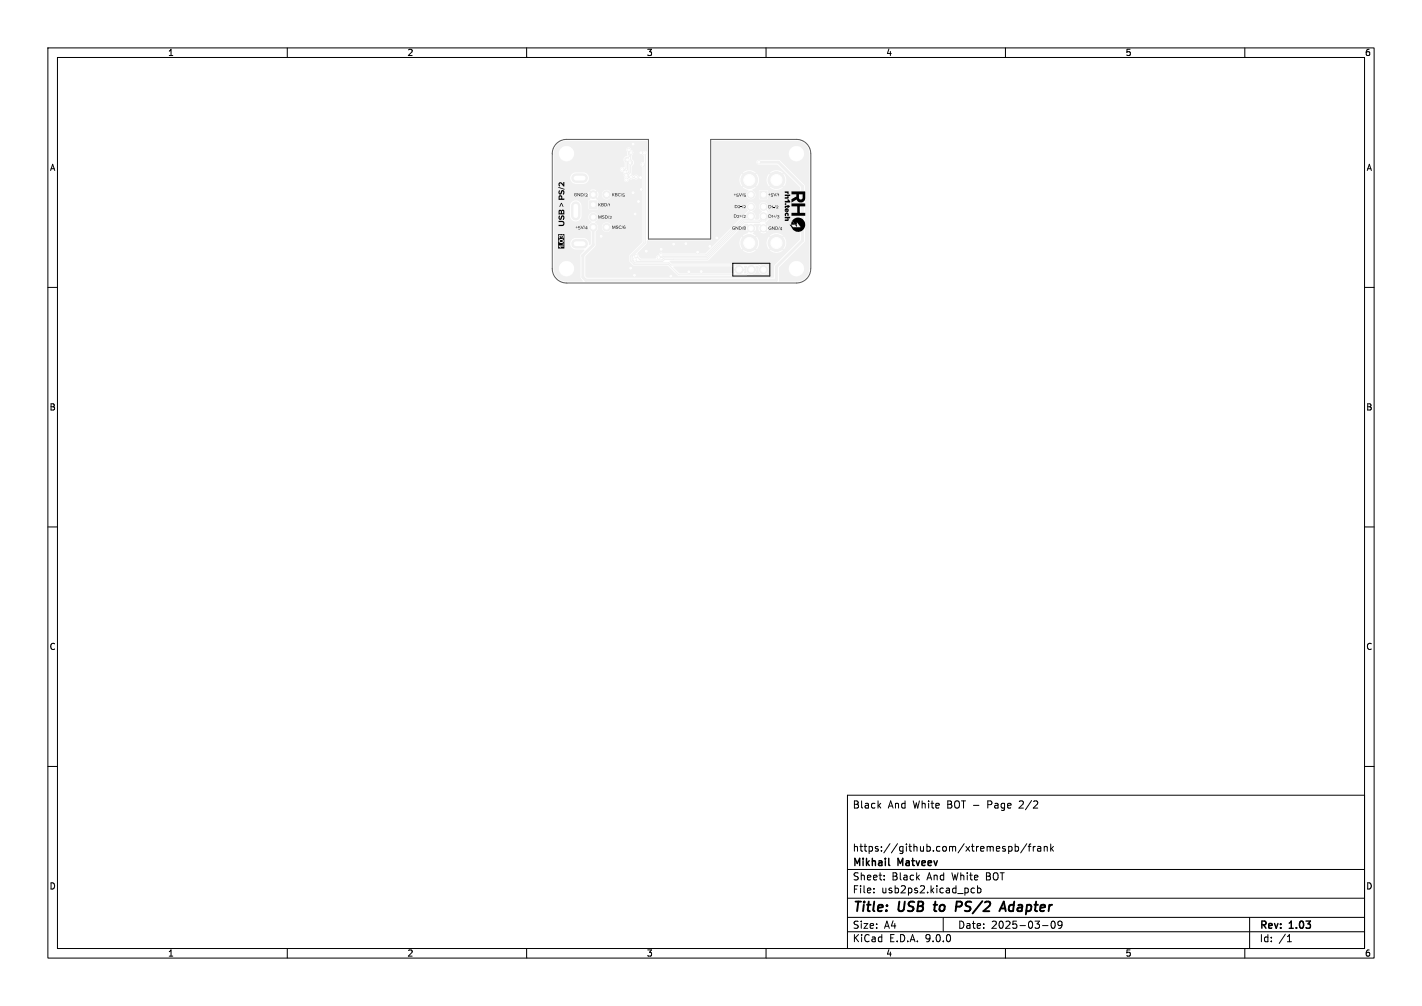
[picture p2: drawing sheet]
<svg xmlns="http://www.w3.org/2000/svg" width="297mm" height="210mm" viewBox="0 0 297 210" stroke-linecap="round" stroke-linejoin="round" font-family="sans-serif">
<g fill="#f0f0f0" stroke="#f0f0f0" stroke-width=".21">
<path d="M158.7 39.9h1.5v1.5h-1.5z"/>
<path d="M123.1 41.9h1.6v1.6h-1.6z"/>
<circle cx="156.5" cy="50.7" r="1.75"/>
<circle cx="156.5" cy="37.6" r="1.75"/>
<circle cx="162.2" cy="50.7" r="1.75"/>
<circle cx="162.2" cy="37.6" r="1.75"/>
<circle cx="156.8" cy="47.7" r=".75"/>
<circle cx="156.8" cy="45.2" r=".75"/>
<circle cx="156.8" cy="43.2" r=".75"/>
<circle cx="156.8" cy="40.7" r=".75"/>
<circle cx="159.5" cy="47.7" r=".75"/>
<circle cx="159.5" cy="45.2" r=".75"/>
<circle cx="159.5" cy="43.2" r=".75"/>
<circle cx="159.5" cy="56.3" r=".85"/>
<circle cx="156.9" cy="56.3" r=".85"/>
<circle cx="154.4" cy="56.3" r=".85"/>
<circle cx="123.9" cy="45.3" r=".8"/>
<circle cx="123.9" cy="40.6" r=".8"/>
<circle cx="123.9" cy="47.4" r=".8"/>
<circle cx="126.7" cy="40.6" r=".8"/>
<circle cx="126.7" cy="47.4" r=".8"/>
<circle cx="146.5" cy="56.7" r=".3"/>
<circle cx="143.9" cy="56.8" r=".3"/>
<circle cx="140.1" cy="57.6" r=".3"/>
<circle cx="131.7" cy="56" r=".3"/>
<circle cx="133.9" cy="39.5" r=".3"/>
<circle cx="133.8" cy="37.1" r=".3"/>
<circle cx="132.5" cy="57.5" r=".3"/>
<circle cx="148.3" cy="51.4" r=".3"/>
<circle cx="149.7" cy="49.7" r=".3"/>
<circle cx="143.3" cy="50.9" r=".3"/>
<circle cx="140.7" cy="51" r=".3"/>
<circle cx="138.1" cy="52" r=".3"/>
<circle cx="135" cy="52.4" r=".3"/>
<circle cx="145.7" cy="52.7" r=".3"/>
<circle cx="132.2" cy="30.1" r=".3"/>
<circle cx="133.9" cy="31.9" r=".3"/>
<circle cx="132.2" cy="40.2" r=".3"/>
<circle cx="133.4" cy="42.1" r=".3"/>
<circle cx="132.6" cy="44.7" r=".3"/>
<circle cx="125.6" cy="49.3" r=".3"/>
<circle cx="134.3" cy="34.3" r=".3"/>
<circle cx="134.6" cy="32" r=".3"/>
<circle cx="132.6" cy="54.2" r=".3"/>
<circle cx="132.9" cy="53.4" r=".3"/>
<circle cx="137.6" cy="53.7" r=".3"/>
<circle cx="138.1" cy="53.2" r=".3"/>
<circle cx="158.5" cy="33.9" r=".3"/>
<circle cx="130.8" cy="37.5" r=".3"/>
<circle cx="130" cy="35.4" r=".3"/>
<circle cx="131.8" cy="31.8" r=".3"/>
<circle cx="131.3" cy="31.3" r=".3"/>
<circle cx="130.8" cy="36.6" r=".3"/>
<circle cx="131.6" cy="33.9" r=".3"/>
<circle cx="130.6" cy="35.9" r=".3"/>
<circle cx="131.1" cy="33.4" r=".3"/>
<circle cx="132.9" cy="37" r=".3"/>
<circle cx="131.8" cy="37" r=".3"/>
</g>
<path d="M120.3 37.2h1.5M120.3 43v2M120.3 50.9h1.5" fill="none" stroke="#f0f0f0" stroke-width="2"/>
<g fill="none" stroke="#f0f0f0" stroke-width=".21">
<path d="M131.1 33.4v2l-.4 .4M131.3 31.3l.2 .1-.2 .2 .1 1.1-.1 .1h-.5l-.3 .3v.5l.3 .2v1.3l-.3 .3h-.5M131.6 33.9l-.2 .3v1.7l-.7 .7M131.8 31.8l-.1 1.5 .4 .4v.5l-.4 .4v1.4l-.4 .4v.7l-.3 .3M132.9 37h-1.1M134.3 34.3l.2 .4v15.9l-2.8 2.8v1.1l.7 .7h7.2l2.2 2.2h14l1.1-1.1M134.6 32l.2 .2v18.6l-2.8 2.7v.9l.5 .5h7.2l.5 .4 18.2-.1 1.1 1.1M137.6 53.7v.1M140.7 54.1h-.1M156.8 43.8l-.9 1v.7h-.8l-7.7 7.7h-9.3M156.8 45.2l-.6 .6h-1l-7.7 7.7h-8.9l-.3 .2h-.7M159.5 43.2l.9 .9v1.5l-.5 .5h-.9l-.4 .3h-3.1l-7.7 7.7h-9l-.4 .5h-5.4l-.4-.4"/>
<path d="M159.5 45.2l-1 .9h-3.1l-7.7 7.7h-9l-.5 .5h-4.5l-.8-.9"/>
</g>
<path d="M158.5 33.9h4.1l5 5v11.3l-5.4 5.5v2.8h-39.8l-.7-.6v-4.5l2.2-2.2v-3.8" fill="none" stroke="#f0f0f0" stroke-width=".6"/>
<g fill="#f0f0f0">
<path d="M116.4 30.2a2.71 2.71 0 0 1 2-.8h16.6l.1 .1v2l-.1 .1a.54 .54 0 0 0-.9 .2 .54 .54 0 0 0 .4 .7l-.1 1.3a.53 .53 0 0 0-.6 .4 .53 .53 0 0 0 .4 .7v2h-.8l-.1-.1a.67 .67 0 0 0-1-.1l-.2-.1a.26 .26 0 0 1-.3-.2 .26 .26 0 0 1 .1-.3v-1.4l.5-.5v-.5l-.4-.5v-.6a.9 .9 0 0 0 0-1.2l-.1-.1a.54 .54 0 0 0-.8-.5 .54 .54 0 0 0-.1 .9v.3h-11.1a1.61 1.61 0 0 0-2.4-1.3 1.61 1.61 0 0 0 0 2.7 1.61 1.61 0 0 0 2.4-1.2v-.2h11.1l.1 .5-.4 .1-.4 .5v.5l.2 .4-.1 .9a.55 .55 0 0 0-.9 .3 .55 .55 0 0 0 .6 .7l.4 1.2h-7.5v-.2a1.2 1.2 0 0 0-1.1-.9h-1.9a1.2 1.2 0 0 0-.9 1.3 1.2 1.2 0 0 0 1.1 1.1h1.9a1.2 1.2 0 0 0 .9-1.3h7.5a.55 .55 0 0 0 .2 .9 .55 .55 0 0 0 .7-.6h1.2a.5 .5 0 0 0 .5 0 .5 .5 0 0 0 .3-.5h.8v3.6h-6.5v-.1a1 1 0 0 0-1.1-.8 1 1 0 0 0-.9 .9h-.7l-.2-.5-.5 .5-.2-.2 .5-.5a1.09 1.09 0 0 0-1.4 0l.5 .5-.2 .2-.5-.5v.1a1.09 1.09 0 0 0 0 1.2l.5-.5 .2 .2-.8 .9v1h-1.4l-.1-.2a1.2 1.2 0 0 0-1.2-.9 1.2 1.2 0 0 0-1.1 1.1v2.4a1.2 1.2 0 0 0 1.2 .9 1.2 1.2 0 0 0 1.2-1.1v-2.2h1.4l.1 .8h1.8l.1-.2v-1.6l-.8-.9 .2-.2 .5 .5 .2-.8h.7v.2a1.01 1.01 0 0 0 1.1 .9 1.01 1.01 0 0 0 .9-1.1h6.5v6.8h-6.5v-.2a1.01 1.01 0 0 0-1.7-.4 1.01 1.01 0 0 0 .3 1.7 1.01 1.01 0 0 0 1.4-1.1h6.5v3.2l-2.7 2.8v1.4l.9 .8h7.1l2.2 2.1h14.2l.4-.3a1.16 1.16 0 0 0 1.4-.3 1.16 1.16 0 0 0 .1-1.4l.4-.1 .3 .3a1.07 1.07 0 0 0 .8 1.5 1.07 1.07 0 0 0 1.2-1.2 1.07 1.07 0 0 0-1.6-.8l-.5-.4-18.1 .1-.4-.4 .1-.2h8l7.6-7.6 .5-.1 .5 .5-.2 .3-.4-.5-.2 .6v.4l.2 .3 .4-.4 .2 .2-.4 .6-1.1 .5 .7 .6-.2 .2-.7-.6-.1 .2a2.05 2.05 0 0 0 .1 2.5l.7-.7 .2 .2-.7 .7 .2 .1a2.05 2.05 0 0 0 2.5-.1l-.6-.7 .2-.2 .6 .7 .2-.2a2.05 2.05 0 0 0-.2-2.5l-.6 .6-.2-.2 .6-.6-.5-.4 .2-.3-.5-.4 .3-.2 .4 .4 .2-.7-.2-.6-.4 .5-.3-.3 .5-.5h1.3l.5 .5-.3 .3-.4-.5-.1 .2-.1 .6 .2 .5 .4-.4 .3 .2-.5 .4 .2 .1 .6 .1 .5-.2-.4-.4 .2-.2 .4 .4 .2-.5v-.4l-.2-.4-.4 .5-.2-.3 .4-.4-.3-.1v-.2l.9-.9v-1.6a.62 .62 0 0 1-.3-.9 .97 .97 0 0 0-1.6-.7 .97 .97 0 0 0 .3 1.7v.2a1.12 1.12 0 0 0-.6 1.4l-.2 .2-.6-.1a1.21 1.21 0 0 0-.5-1.7 1 1 0 0 0 .5-1.4 1 1 0 0 0-1.5-.3 1 1 0 0 0 0 1.6l-.2 .3a.79 .79 0 0 0-.4 .9l-.6 .1-7.7 7.6h-8.7a.65 .65 0 0 0-.7-.1 .65 .65 0 0 0-.4 .5l-.3 .1-.3 .6h-3l-.5-.5-.3-.7 1.9-1.9 .1-.6 .1-.2 13.3 .1 .2-.2 .1-20.6h17.5a2.69 2.69 0 0 1 2.7 2.6h-1.1v-.3a1.61 1.61 0 0 0-2.6-.8 1.61 1.61 0 0 0 .4 2.7 1.61 1.61 0 0 0 2.2-1.6h1.1v.1v23.9h-1.1v-.3a1.61 1.61 0 0 0-2.6-.8 1.61 1.61 0 0 0 .4 2.7 1.61 1.61 0 0 0 2.2-1.6h1.1v.1a2.7 2.7 0 0 1-2.7 2.7l-3.6-.1v-2.8l5.4-5.5v-11.7l-5.3-5.3h-4.5a.5 .5 0 0 0-.3 .5 .5 .5 0 0 0 .4 .5h3.9l3.2 3.1h-1.3l-.5-1.3-.6 .7-.2-.2 .6-.7-.2-.1a2.05 2.05 0 0 0-2.5 .1l.7 .7-.2 .2-.7-.7-.5 1.3h-1.6l-.5-1.3-.6 .7-.2-.2 .6-.7-.2-.1a2.05 2.05 0 0 0-2.5 .1l.7 .7-.2 .2-.7-.7-.1 .2a2.05 2.05 0 0 0 .1 2.5l.7-.6 .2 .2-.7 .6 1.2 .5v.2a.97 .97 0 0 0-.1 1.6 .97 .97 0 0 0 1.5-.3 .97 .97 0 0 0-.6-1.4l.7-.6-.6-.6 .2-.2 .6 .6 .4-.6 .1-.8h1.6l.1 .8 .4 .6 .7-.6 .2 .2-.7 .6 .2 .2a2.05 2.05 0 0 0 2.5-.2l-.6-.6 .2-.2 .6 .6 .4-.6 .1-.8h1.3l1.6 1.6v.8h-6.7l-.2-.2h-1.5l-.2 .2v1.5l.2 .2h1.7v-1.7h6.7v10.1l-.6 .6h-2.3l-.5-1.2-.6 .6-.2-.2 .6-.6a2.05 2.05 0 0 0-2.7 0l.7 .6-.2 .2-.7-.6-.1 .2a2.05 2.05 0 0 0 .1 2.5l.7-.7 .2 .2-.7 .7 .2 .1a2.05 2.05 0 0 0 2.5-.1l-.6-.7 .2-.2 .6 .7 .4-.7 .1-.8h2.3l-4.7 4.8-.1 2.4-.2 .2h-38.9l-.4-.4v-4.1l2.2-2.2v-3a1.12 1.12 0 0 0-.2-1.9 1.02 1.02 0 0 0 .7-1.5 1.02 1.02 0 0 0-1.5-.4 1.02 1.02 0 0 0-.1 1.6l.2 .1a.23 .23 0 0 1 .1 .3 .23 .23 0 0 1-.3 .2 1.1 1.1 0 0 0 .1 1.7v2.5l-.3 .2-.1-.1a1.21 1.21 0 0 0-1.1-1.3h-1.9a1.2 1.2 0 0 0-.9 1.3 1.2 1.2 0 0 0 1.1 1.1h1.7l.1 .2-.8 1v2.7h-1.3v-.3a1.61 1.61 0 0 0-2.6-.8 1.61 1.61 0 0 0 .4 2.7 1.61 1.61 0 0 0 2.2-1.6h1.3v1.9l.5 .8-3.4 .1a2.7 2.7 0 0 1-2.7-2.7v-24l.2-.9z"/>
<path d="M155.4 55.6l.5-.1a.27 .27 0 0 1 .2 .2 .27 .27 0 0 1-.2 .3v.2a.59 .59 0 0 1-.2 .9l-.3-.2 .1-.5h-.6v-.3h.6z"/>
<path d="M140.7 55.6h12.5l.1 .1-.1 .4h.7v.3h-.7l.2 .5-.1 .2h-11.3l-1.3-1.3z"/>
</g>
<g fill="#fff" stroke="#fff" stroke-width=".21">
<circle cx="146.5" cy="56.7" r=".17"/>
<circle cx="143.9" cy="56.8" r=".18"/>
<circle cx="140.1" cy="57.6" r=".17"/>
<circle cx="131.7" cy="56" r=".18"/>
<circle cx="133.9" cy="39.5" r=".17"/>
<circle cx="133.8" cy="37.1" r=".17"/>
<circle cx="132.5" cy="57.5" r=".18"/>
<circle cx="148.3" cy="51.4" r=".18"/>
<circle cx="149.7" cy="49.7" r=".17"/>
<circle cx="143.3" cy="50.9" r=".17"/>
<circle cx="140.7" cy="51" r=".17"/>
<circle cx="138.1" cy="52" r=".17"/>
<circle cx="135" cy="52.4" r=".17"/>
<circle cx="145.7" cy="52.6" r=".18"/>
<circle cx="132.2" cy="30.1" r=".17"/>
<circle cx="133.9" cy="31.9" r=".17"/>
<circle cx="132.2" cy="40.2" r=".17"/>
<circle cx="133.4" cy="42.1" r=".17"/>
<circle cx="132.6" cy="44.7" r=".18"/>
<circle cx="125.6" cy="49.3" r=".18"/>
<circle cx="134.3" cy="34.3" r=".17"/>
<circle cx="134.6" cy="32" r=".18"/>
<circle cx="132.6" cy="54.2" r=".18"/>
<circle cx="132.9" cy="53.4" r=".17"/>
<circle cx="137.6" cy="53.7" r=".17"/>
<circle cx="138.1" cy="53.2" r=".17"/>
<circle cx="158.5" cy="33.9" r=".2"/>
<circle cx="130.8" cy="37.5" r=".17"/>
<circle cx="130" cy="35.4" r=".17"/>
<circle cx="131.8" cy="31.8" r=".18"/>
<circle cx="131.3" cy="31.3" r=".17"/>
<circle cx="130.8" cy="36.6" r=".17"/>
<circle cx="131.6" cy="33.9" r=".18"/>
<circle cx="130.6" cy="35.9" r=".17"/>
<circle cx="131.1" cy="33.4" r=".17"/>
<circle cx="132.9" cy="37" r=".17"/>
<circle cx="131.8" cy="37" r=".17"/>
<circle cx="156.5" cy="50.7" r="1.15"/>
<circle cx="156.5" cy="37.6" r="1.15"/>
<circle cx="162.2" cy="50.7" r="1.15"/>
<circle cx="162.2" cy="37.6" r="1.15"/>
<circle cx="156.8" cy="47.7" r=".46"/>
<circle cx="156.8" cy="45.2" r=".46"/>
<circle cx="156.8" cy="43.2" r=".46"/>
<circle cx="156.8" cy="40.7" r=".46"/>
<circle cx="159.5" cy="47.7" r=".46"/>
<circle cx="159.5" cy="45.2" r=".46"/>
<circle cx="159.5" cy="43.2" r=".46"/>
<circle cx="159.5" cy="40.7" r=".46"/>
<circle cx="159.5" cy="56.3" r=".5"/>
<circle cx="156.9" cy="56.3" r=".5"/>
<circle cx="154.4" cy="56.3" r=".5"/>
<circle cx="118.3" cy="56.1" r="1.35"/>
<circle cx="166.3" cy="32.1" r="1.35"/>
<circle cx="118.3" cy="32.1" r="1.35"/>
<circle cx="123.9" cy="42.7" r=".4"/>
<circle cx="123.9" cy="45.3" r=".4"/>
<circle cx="123.9" cy="40.6" r=".4"/>
<circle cx="123.9" cy="47.4" r=".4"/>
<circle cx="126.7" cy="40.6" r=".4"/>
<circle cx="126.7" cy="47.4" r=".4"/>
<circle cx="166.3" cy="56.1" r="1.35"/>
</g>
<path d="M120.3 37.2h1.5M120.3 43v2M120.3 50.9h1.5" fill="none" stroke="#fff" stroke-width="1"/>
<g fill="#000">
<path d="M116.8 38.1a.59 .59 0 0 1 .8 .4v-.5h.3v.9h-.2l-.5-.5a.25 .25 0 0 0-.4 0 .25 .25 0 0 0 .2 .4l-.2 .2-.1-.3zM116.6 39l1.3 .4v.2l-1.3-.4zM165.3 40h2.9v.6h-1.3v.8l.4 .2 .3-.2v-.8h.6v.9l-.2 .4-.4 .3-.5 .1-.4-.2-.3-.5-1.1 .7v-.7l1-.6v-.4h-1zM116.6 48.9h1.3v.5l-.2-.2a.26 .26 0 0 0-.3-.2 .26 .26 0 0 0-.2 .2 .28 .28 0 0 0-.4-.2 .28 .28 0 0 0-.1 .4l.2 .4v-.2a.16 .16 0 0 1-.1-.3 .16 .16 0 0 1 .3 .1v.1h.2v-.2l.2-.1-.1 .5 .2 .1 .3-.4v.9h-.1a.5 .5 0 0 0-.8-.5 .5 .5 0 0 0 0 .9 .52 .52 0 0 0 .8-.4h.1v.7l-.3-.2-.1 .2 .1 .1 .3-.1v.5h-.2v-.3h-1v.2l.3 .4 .2-.2-.2-.1h.9v.4h-1.3zM116.8 40.9a.4 .4 0 0 1 .4-.1 .4 .4 0 0 1 .2 .4l-.4-.2-.1 .5h.3v-.3h.2v.3h.5v.2h-1.2zM116.9 50.2a.35 .35 0 0 1 .4-.1 .35 .35 0 0 1 .3 .3 .35 .35 0 0 1-.4 .1 .35 .35 0 0 1-.3-.2zM117.2 42.4h.1l.4 .8h-.2l-.2-.7-.3 .7h-.2zM116.8 43.9l.3-.1 .1 .2a.33 .33 0 0 1 .5-.2 .33 .33 0 0 1 .2 .4l-.4-.2-.1 .2-.4-.2-.1 .2v.3h.2v-.3h.3v.3h.2v-.3h.3v.6h-1.2zM116.7 46.1h.7a.55 .55 0 0 1 .5 .5 .55 .55 0 0 1-.5 .6h-.7v-.3h.7a.28 .28 0 0 0 .3-.3 .28 .28 0 0 0-.3-.2h-.7zM116.8 45l.2 .1a.23 .23 0 0 0-.2 .3 .23 .23 0 0 0 .3 .2 .44 .44 0 0 1 .2-.6 .44 .44 0 0 1 .6 .2l-.2 .7-.2-.1 .2-.4-.2-.2a.6 .6 0 0 1-.6 .7 .56 .56 0 0 1-.1-.9zM116.8 39.7l.2 .1a.23 .23 0 0 0-.2 .3 .23 .23 0 0 0 .3 .2 .44 .44 0 0 1 .2-.6 .44 .44 0 0 1 .6 .2l-.2 .8-.2-.2 .2-.4-.2-.2a.6 .6 0 0 1-.6 .7 .56 .56 0 0 1-.1-.9zM120 40.4h.4h-.3l-.1 .3 .3 .2 .1-.2-.2-.1h.3v.3a.34 .34 0 0 1-.5 0 .34 .34 0 0 1 0-.5z"/>
<path d="M120.4 47.2l.1 .2h.2l-.2 .1v.2l-.1-.2h-.2l.2-.1zM120.8 47.2h.4l-.3 .1v.2a.21 .21 0 0 1 .3 .1 .21 .21 0 0 1-.1 .3 .21 .21 0 0 1-.3-.2l.2 .1 .1-.1-.3-.1zM120.6 40.3l.5 .5 .1-.5v.7l-.5-.6-.1 .6zM121.3 40.3l.5 .1 .1 .2-.5-.2v.5l.5-.3-.2 .3-.4 .1zM121.3 47.1l.3 .6 .3-.6-.3 .7zM122.1 47.1l-.2 .7zM122.2 40.3l-.3 .7zM122.5 47.2h.1v.4l-.1-.3-.2 .3h.4l-.1 .3-.1-.2h-.3zM122.3 40.5a.21 .21 0 0 1 .3-.1 .21 .21 0 0 1-.1 .3l.1 .3h-.3a.16 .16 0 0 0 .2 .1 .16 .16 0 0 0 .1-.3l-.2-.1 .2-.2zM125 42.4l.1 .3 .4-.3-.3 .3 .3 .4-.3-.3-.2 .3zM125.6 42.4l.4 .1 .1 .1-.4-.1v.2l.4-.1-.1 .1 .1 .2-.4-.1v.2l.4-.1-.1 .1-.4 .1zM125 45l.3 .5 .3-.5v.6l-.1-.5-.2 .5-.2-.5-.1 .5z"/>
<path d="M125.8 45l.4 .1h-.3v.1a.25 .25 0 0 1 .3 .2 .25 .25 0 0 1-.1 .3 .25 .25 0 0 1-.4-.2h.4l-.3-.3zM126.2 42.4l.5 .1 .1 .2-.5-.2v.5l.5-.3-.2 .3-.4 .1zM126.4 45l.5 .1v.2l-.5-.3v.6l.5-.3-.1 .3h-.4zM127.1 42.4l-.3 .7zM127.2 45l-.2 .7zM127.3 42.5l.1 .6-.1-.5-.2 .1zM127.3 45.2l.1-.1a.24 .24 0 0 1 .3 .2 .24 .24 0 0 1-.2 .3h.2h-.4l.4-.4zM127.9 40.3l.1 .4 .4-.4-.3 .3 .3 .4-.4-.3-.1 .3zM128.5 40.3l.4 .1v.1l-.4-.1v.2l.4-.1-.1 .1 .2 .2-.5-.1v.2l.5-.1-.1 .1-.4 .1zM127.9 47.1l.3 .5 .3-.5v.7l-.1-.6-.2 .6-.2-.6-.1 .6zM128.7 47.2h.4h-.3v.2a.25 .25 0 0 1 .3 .1 .25 .25 0 0 1-.2 .3 .25 .25 0 0 1-.3-.1l.4-.1-.3-.2zM129.1 40.4h.5h-.3l-.2 .2 .2 .3 .3-.1a.28 .28 0 0 1-.4 .1 .28 .28 0 0 1-.1-.3z"/>
<path d="M129.3 47.2h.5h-.4l-.1 .2 .2 .3 .2-.1a.28 .28 0 0 1-.3 .1 .28 .28 0 0 1-.2-.3zM129.9 40.3l-.2 .7zM130.1 47.1l-.3 .7zM130 40.4h.4l-.3 .1v.2a.21 .21 0 0 1 .4 .1 .21 .21 0 0 1-.1 .3 .21 .21 0 0 1-.3-.2l.2 .1 .1-.1-.4-.1zM130.3 47.2h.3h-.3v.3a.17 .17 0 0 1 .2-.2 .17 .17 0 0 1 .1 .3l-.3-.2v.3l.3-.1-.1 .2-.3-.1zM153 47.4l.5-.1-.4 .1-.1 .3 .3 .2 .1-.2-.2-.1h.3v.2a.34 .34 0 0 1-.5 .1 .34 .34 0 0 1 0-.5zM153.3 44.8l.5 .1v.2l-.4-.3v.6l.4-.3-.1 .3h-.4zM153.5 42.8l.5 .1v.2l-.4-.2v.5l.4-.3-.1 .3h-.4zM153.5 40.4v.2h.2l-.2 .1v.2v-.2h-.2l.2-.1zM153.8 40.5h.4h-.3v.3a.21 .21 0 0 1 .3 0 .21 .21 0 0 1 0 .3 .21 .21 0 0 1-.3-.1h.2l.1-.1-.4-.1zM153.6 47.3l.5 .5 .1-.5v.6l-.5-.5-.1 .5zM154.3 47.3l.5 .1 .1 .2-.5-.2v.5l.5-.3-.1 .3h-.5z"/>
<path d="M154 45v-.1a.24 .24 0 0 1 .4 .2 .24 .24 0 0 1-.3 .3h.3h-.4l.3-.4zM154.2 43v-.1a.24 .24 0 0 1 .4 .2 .24 .24 0 0 1-.3 .3h.3h-.4l.3-.4zM154.3 40.3l.3 .6 .4-.6-.3 .7zM154.7 43.2h.2zM154.7 44.9v.2h.2h-.2v.2v-.2h-.2h.2zM155.2 47.3l-.2 .7zM155.2 44.8l-.2 .7zM155.2 42.8l-.2 .7zM155.2 40.3l-.2 .7zM155.3 47.3l.4 .1h-.3l.1 .2 .3-.1-.2 .1 .2 .2-.3-.2-.1 .1 .1 .2 .3-.1-.1 .1h-.4l.1-.3zM155.3 40.5h.4h-.3v.3a.21 .21 0 0 1 .3 0 .21 .21 0 0 1 0 .3 .21 .21 0 0 1-.3-.1h.2l.1-.1-.4-.1zM155.3 45l.1-.1a.24 .24 0 0 1 .3 .2 .24 .24 0 0 1-.2 .3h.2h-.4l.3-.4z"/>
<path d="M155.3 43l.1-.1a.24 .24 0 0 1 .3 .2 .24 .24 0 0 1-.2 .3h.2h-.4l.3-.4zM160.5 42.8l.5 .2 .1 .2-.5-.3v.5l.5-.2-.1 .2-.5 .1zM160.5 44.8l.5 .1 .1 .2-.5-.2v.5l.5-.3-.1 .3-.5 .1zM160.6 47.4h.5h-.4l-.1 .3 .3 .2 .1-.2-.2-.1h.3v.3a.34 .34 0 0 1-.5 0 .34 .34 0 0 1 0-.5zM160.7 40.4v.2h.2h-.2v.3v-.3h-.2h.2zM161 40.4h.4l-.3 .1v.2a.21 .21 0 0 1 .3 0 .21 .21 0 0 1 0 .4 .21 .21 0 0 1-.3-.2l.2 .1 .1-.1-.4-.1zM161.3 42.9l.1 .6-.1-.5-.1 .1zM161.3 44.9l.1 .6-.1-.5-.1 .1zM161.5 43.2l.2 .1zM161.2 47.3l.5 .5 .1-.5v.7l-.5-.6-.1 .6zM162 42.8l-.2 .7zM161.5 40.3l.3 .6 .4-.6-.3 .7z"/>
<path d="M161.9 47.3l.5 .1 .1 .2-.5-.2v.5l.5-.3-.1 .3-.5 .1zM161.7 44.9l.1 .2h.2l-.2 .1v.2l-.1-.2h-.2l.2-.1zM162.2 44.8l-.2 .7zM162.4 40.3l-.2 .7zM162.3 45a.21 .21 0 0 1 .4-.1 .21 .21 0 0 1-.1 .3l.1 .3h-.3a.16 .16 0 0 0 .2 0 .16 .16 0 0 0 0-.2l-.2-.1 .2-.2zM162.1 43h.1a.24 .24 0 0 1 .4 .1 .24 .24 0 0 1-.3 .3l.2 .1h-.4l.4-.4zM162.8 47.3l-.3 .7zM162.6 40.4l.1 .6-.1-.5-.1 .1zM163.2 47.4h.1v.4l-.1-.3-.2 .3h.4l-.1 .3-.1-.2h-.3zM164 43l.7-.2v.1h.2v.3h-.2v.2l-.5-.2-.3 .2zM164 44.5a.44 .44 0 0 1 .6 0 .44 .44 0 0 1 0 .7l-.2-.2a.16 .16 0 0 0 0-.3 .16 .16 0 0 0-.2 0 .16 .16 0 0 0 0 .3l-.2 .2-.1-.2zM163.9 40h.8v.5h-.2l-.1-.2h-.5z"/>
<path d="M163.9 40.6h1.1v.3h-.4l.1 .3-.1 .2-.7 .1v-.3l.6-.1-.1-.2h-.5zM163.9 41.9h.7l-.2-.2 .2-.1 .4 .4v.3h-1.1zM163.9 45.3h1.1v.3h-.4l.1 .3-.1 .2h-.7v-.3l.6-.1-.1-.1h-.5zM164 43.6a.43 .43 0 0 1 .5-.1 .43 .43 0 0 1 .2 .4l-.3-.1v.2l.3-.1v.1l-.5 .3v-.5v.3l-.2 .2-.1-.4zM165.3 42.5h2.9v.6h-1.1v1.3h1.1v.7h-2.9v-.7h1.2v-1.3h-1.2zM165.4 46.1l.6 .8h-.8zM166 46.9h.4v.5zM165.7 45.9l.4-.4 .6-.1 .6 .1 .4 .4 .4 .4 .1 .6-.1 .6-.4 .5-.4 .3-.6 .1-.6-.1-.4-.3-.8-1.1h.3l.4 .5h1.6l-.8-1v.5l-.7-.9 .7 .9h-.4l-.6-.8z"/>
<circle cx="164.1" cy="42.6" r=".18"/>
</g>
<g fill="none" stroke="#000" stroke-width=".21">
<path d="M10 10h277v190h-277zM12 12h273v186h-273zM60 10v2M110 10v2M160 10v2M210 10v2M260 10v2M153 55h7.8v2.6h-7.8zM10 60h2M285 60h2M10 110h2M285 110h2"/>
<path d="M10 160h2M177 166h108v32h-108zM183.5 168.1l.5 .6M184 167.7l-.6 .6M210.7 176.8l.4-.1 .3 .3-.2 .6h-.5M212 176.8l.5-.1 .2 .3-.1 .6h-.6M212 176.2v1.5M214.5 176.1l-1.3 2M214.7 176.7h.6M215.3 176.2l-.3 .2v1.3M215.8 176.7v1M216.2 176.7l-.4 .3"/>
<path d="M216.7 176.8h.6l.1 .9M217.4 177.1h-.5l-.2 .2 .2 .4 .5-.1M218.1 176.8l.2-.1 .4 .1v.9M218.1 176.7v1M219.5 176.2v1.5M219.6 177.1l.4 .6M220 176.7l-.5 .6M285 160h2M60 198v2M110 198v2M160 198v2M177 194.5h108"/>
<path d="M177 191.5h108M177 187.5h108M177 181.5h108M182.5 186.3v.1M182.5 185.5v.1M184.7 183.6v.1M184.7 182.8v.1M197 191.5v3M203.5 185.5l-.4-.1-.3 .3 .2 .6h.5M204.2 185.5l.4-.1 .3 .3-.2 .6h-.5M204.2 184.9v1.5M210 198v2"/>
<path d="M217.7 193.2h1.2M219.7 192.4a.81 .81 0 0 0 .3 1.4l.2-.1 .2-.5-.2-.8M221 192.4v.5l.1 .3h.4l.3-.3M221.7 192.4a.99 .99 0 0 1-.3 1.4h-.3M260 198v2M261 191.5v6.5M268.9 196.6h.8M269 195.5l.3-.4v1.5"/>
</g>
<path d="M195 188.9h.8M195.4 188.2l-.3 1.7 .3 .3M200.6 188.2h-.8l-.2 2M200.7 189.2l-1 .1M208.7 190.2l.9-2 .5 2M209 189.6h.9" fill="none" stroke="#000" stroke-width=".4"/>
<path d="M185.6 180.5l.2 .2" fill="none" stroke="#000" stroke-width=".3"/>
<path d="M116.2 30a3 3 0 0 1 2.1-.9h17.1v20.8h13v-20.8h17.9a3 3 0 0 1 3 3v24a3 3 0 0 1-3 3h-48a3 3 0 0 1-3-3v-24a3 3 0 0 1 .9-2.1z" fill="none" stroke="#575757" stroke-width=".21"/>
<g font-size="2.8">
<text x="178" y="190.9">Title:</text>
<text x="187.7" y="190.9">USB</text>
<text x="196" y="190.9">to</text>
<text x="201.3" y="190.9">PS/2</text>
<text x="211.5" y="190.9">Adapter</text>
</g>
<g font-size="2.1">
<text x="178" y="169">Black</text>
<text x="185.4" y="169">And</text>
<text x="190.7" y="169">White</text>
<text x="198" y="169">BOT -</text>
<text x="206.6" y="169">Page</text>
<text x="213.4" y="169">2/2</text>
<text x="178" y="178">https://github.com/xtremespb/frank</text>
<text x="178" y="184">Sheet:</text>
<text x="178" y="181.2">Mikhail</text>
<text x="186.2" y="184">Black</text>
<text x="187.6" y="181.2">Matveev</text>
<text x="193.7" y="184">And</text>
<text x="199" y="184">White</text>
<text x="206.2" y="184">BOT</text>
<text x="178" y="186.7">File:</text>
<text x="184.1" y="186.7">usb2ps2.kicad_pcb</text>
<text x="178" y="196.9">KiCad</text>
<text x="178" y="194.1">Size:</text>
<text x="184.7" y="194.1">A4</text>
<text x="185.7" y="196.9">E.D.A.</text>
<text x="193.3" y="196.9">9.0.0</text>
<text x="200" y="194.1">Date:</text>
<text x="207" y="194.1">2025-03-09</text>
<text x="263" y="194.3">Rev:</text>
<text x="263" y="196.9">Id:</text>
<text x="267.1" y="196.9">/1</text>
<text x="269.4" y="194.3">1.03</text>
</g>
<g font-size="1.8">
<text x="35" y="11.9">1</text>
<text x="85" y="11.9">2</text>
<text x="135" y="11.9">3</text>
<text x="185" y="11.9">4</text>
<text x="235" y="11.9">5</text>
<text x="285" y="11.9">6</text>
<text x="10.3" y="35.9">A</text>
<text x="285.4" y="35.9">A</text>
<text x="10.3" y="85.9">B</text>
<text x="285.3" y="85.9">B</text>
<text x="10.3" y="135.9">C</text>
<text x="285.3" y="135.9">C</text>
<text x="10.3" y="185.9">D</text>
<text x="285.3" y="185.9">D</text>
<text x="35" y="199.9">1</text>
<text x="85" y="199.9">2</text>
<text x="135" y="199.9">3</text>
<text x="185" y="199.9">4</text>
<text x="235" y="199.9">5</text>
<text x="285" y="199.9">6</text>
</g>
</svg>
